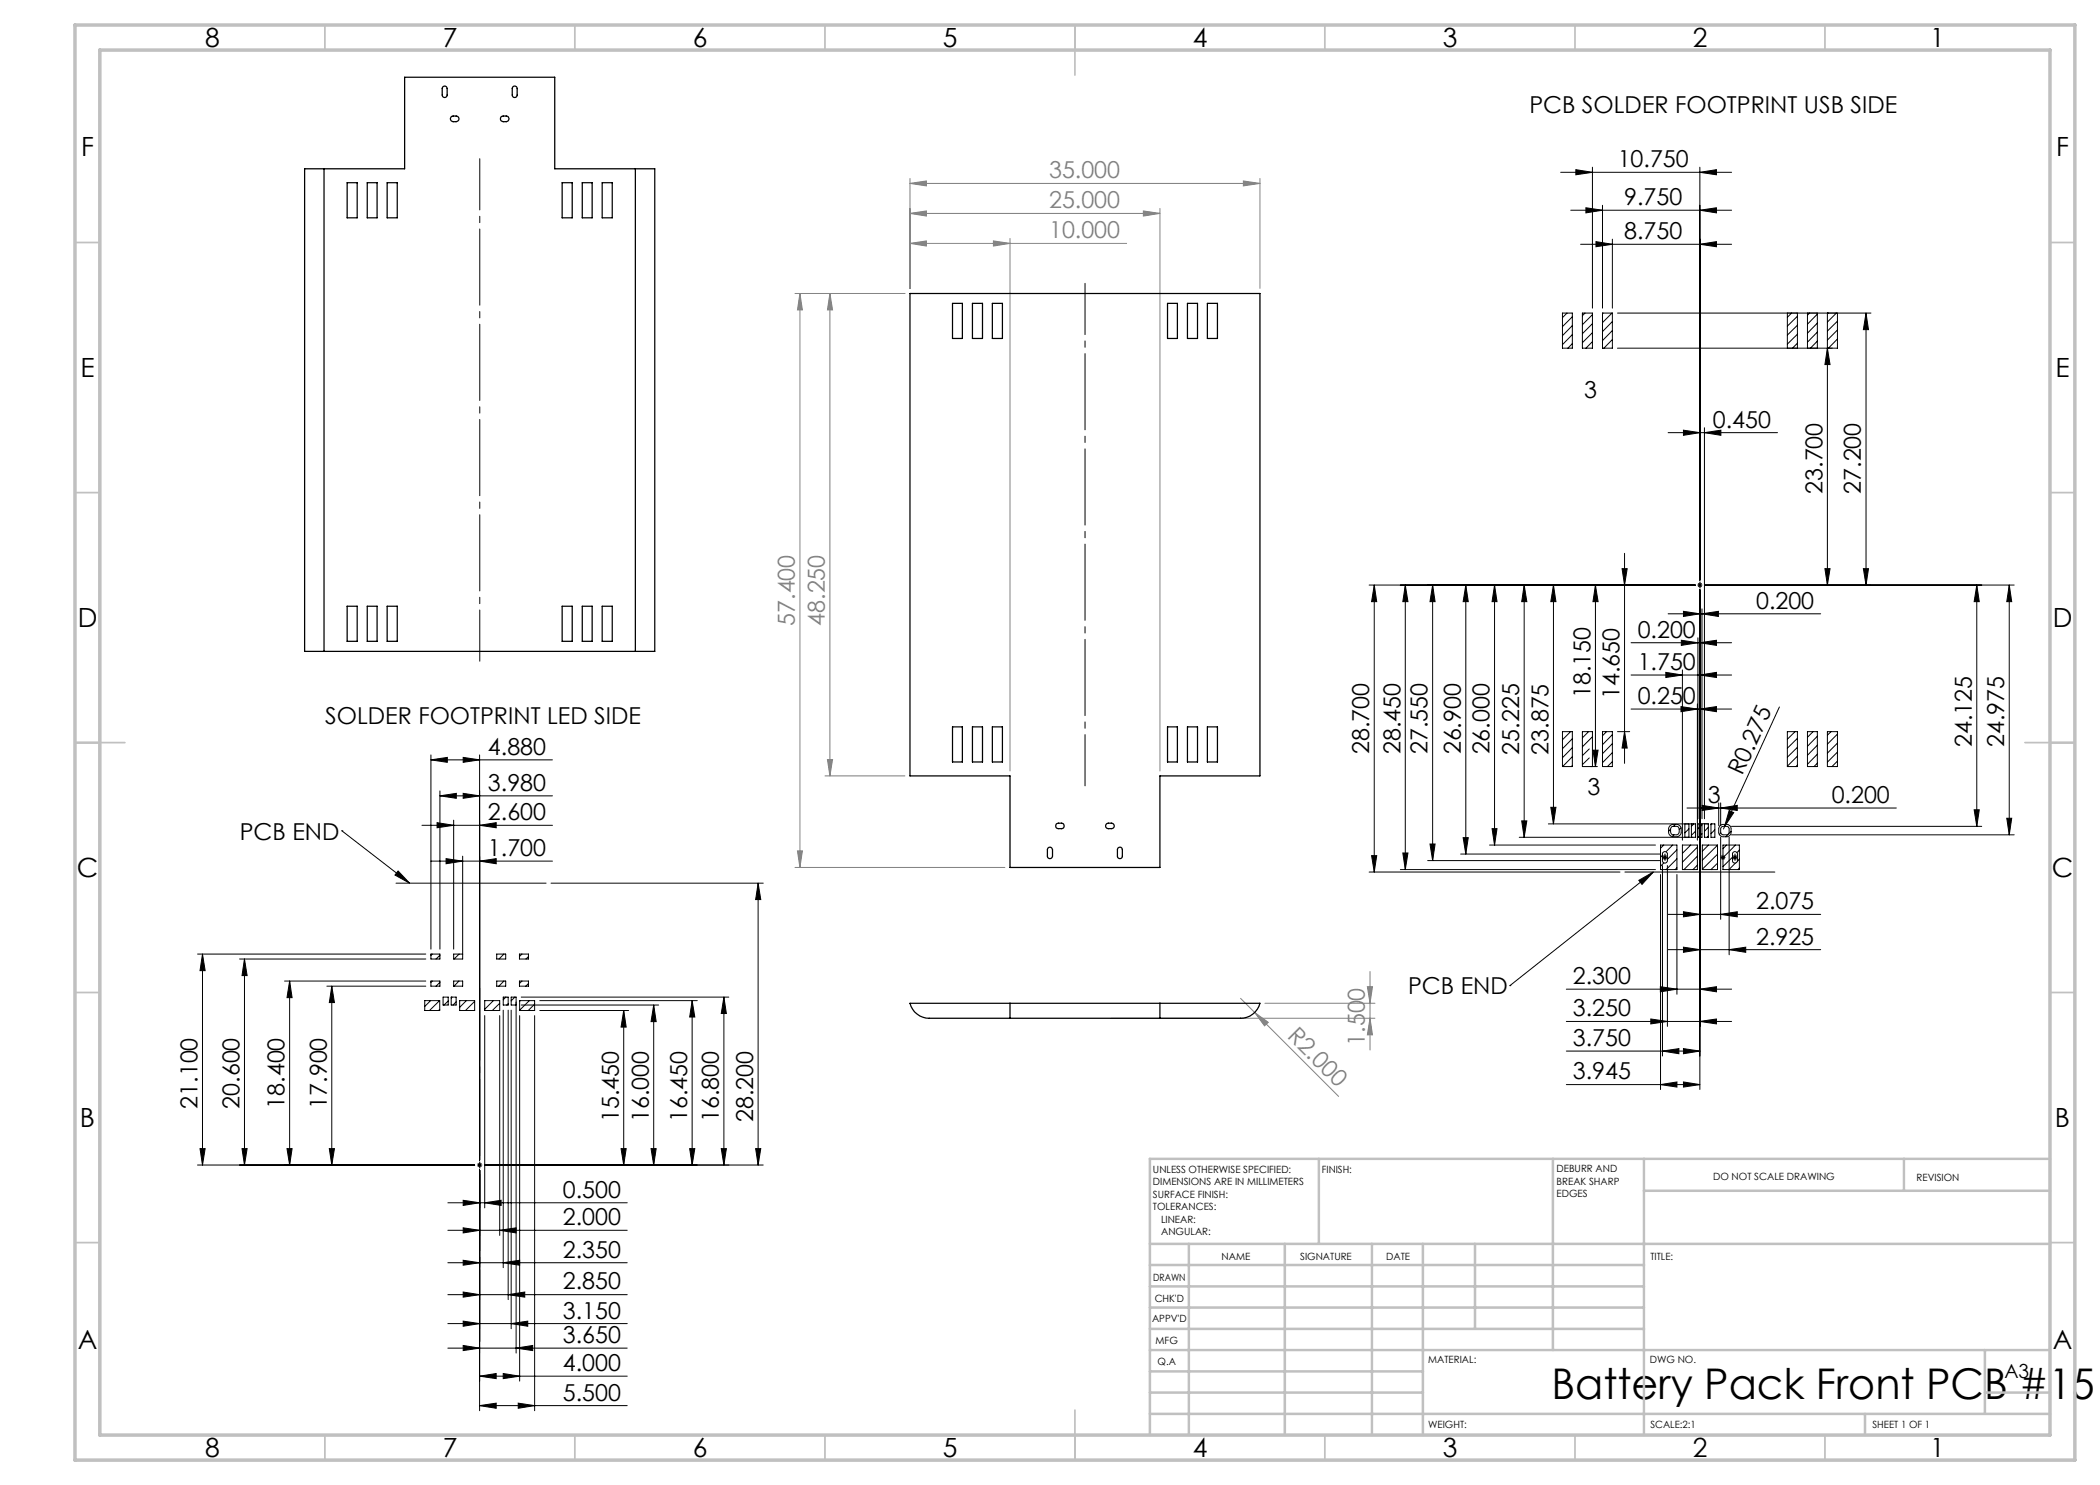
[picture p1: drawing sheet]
<svg xmlns="http://www.w3.org/2000/svg" width="420mm" height="297mm" viewBox="0 0 420 297" stroke-linecap="round" stroke-linejoin="round" font-family="sans-serif">
<g fill="none" stroke="#000" stroke-width=".2">
<path d="M312.1 34.5h34.2M315.2 33.9l3.3 .6-3.3 .5zM318.5 33.4v28.2M340 34.5l3.3-.6v1.1zM340 33.4v82.6M314.1 42h32.2M316.1 48.9h30.2M317.2 41.6l3.3 .4-3.3 .6zM319.2 48.3l3.3 .6-3.3 .5zM320.5 41.1v20.5M322.5 47.8v13.8M340 48.9l3.3-.6v1.1z"/>
<path d="M340 42l3.3-.4v1zM312.5 62.6h2v7h-2zM313.4 62.6l-.9 .9M314.5 63.4l-2 1.9M314.5 65.1l-2 2M314.5 66.9l-2 2M314.5 68.7l-.9 .9M316.5 62.6h2v7h-2zM317 62.6l-.5 .5M318.5 64.7l-2 2M318.5 66.5l-2 2M318.5 62.9l-2 2"/>
<path d="M318.5 68.3l-1.3 1.3M320.5 62.6h2v7h-2zM320.6 62.6l-.1 .1M322.4 62.6l-1.9 1.9M322.5 64.3l-2 2M322.5 66.1l-2 2M322.5 67.9l-1.7 1.7M323.5 62.6h50.7M357.5 62.6v7M358.3 62.6l-.8 .9M359.5 62.6v7M359.5 63.2l-2 2"/>
<path d="M359.5 65l-2 2M359.5 66.8l-2 2M359.5 68.6l-1 1M361.5 62.6v7M361.9 62.6l-.4 .4M363.5 62.6v7M363.5 62.8l-2 2M363.5 64.6l-2 2M363.5 66.4l-2 2M363.5 68.2l-1.4 1.4M365.5 62.6h.1M365.5 62.6v54.4"/>
<path d="M365.5 69.6l.5 3.3h-1zM367.3 62.6l-1.8 1.8M367.5 62.6v7h-44M367.5 64.2l-2 2M367.5 66l-2 2M367.5 67.8l-1.8 1.8M373.2 62.6v54.4M373.2 62.6l.5 3.3h-1zM333.6 86.5h21.9M336.7 86l3.3 .5-3.3 .6zM340.9 86.5l3.3-.5v1.1zM340.9 85.5v78.3"/>
<path d="M273.8 117h65.2M274.8 117l.5 3.3h-1zM274.8 117v57.4M281.1 117l.5 3.3h-1zM281.1 117v56.9M286.5 117l.5 3.3h-1zM286.5 117v55.1M293.2 117l.5 3.3h-1.1zM293.2 117v53.8M298.9 117l.5 3.3h-1zM298.9 117v52M304.8 117l.6 3.3h-1.1z"/>
<path d="M304.8 117v50.5M310.7 117l.5 3.3h-1zM310.7 117v47.8M319.1 117l.5 3.3h-1zM319.1 117v36.3M324.4 113.7h1l-.5 3.3zM324.9 110.7v42M339.5 117h1M339.6 116.7l.7 .7M340 116.5v1M340 118v99.9M340.3 116.7l-.7 .7"/>
<path d="M341 117h61.8M365 113.7h1l-.5 3.3zM372.7 113.7h1l-.5 3.3zM395.4 117l.5 3.3h-1.1zM395.4 117v48.3M401.8 117l.5 3.3h-.9zM401.8 117v50M326.2 128.5h20.1M326.2 135h20.1M333.2 134.5l3.3 .5-3.3 .5zM333.6 122.8h30.5M336.3 128.1l3.3 .4-3.3 .6z"/>
<path d="M336.5 134v34M336.7 122.3l3.3 .5-3.3 .5zM339.6 127.6v36.2M340 128.5l3.3-.4v1zM340 135l3.3-.5v1zM340.4 122.8l3.3-.5v1zM340.4 121.8v42M86.2 152l3.3-.5v1zM86.2 151v38.8M86.2 152h24.3M88 159.2l3.3-.5v1zM88 158.2v31.6"/>
<path d="M88 159.2h22.5M92.6 158.7l3.3 .5-3.3 .5zM92.6 151.5l3.3 .5-3.3 .5zM95.9 151v81M312.5 146.3h2v7h-2zM314.1 146.3l-1.6 1.7M314.5 147.7l-2 2.1M314.5 149.5l-2 2M314.5 151.3l-2 2M314.5 153.1l-.2 .2M317.7 146.3l-1.2 1.3M317.9 149.8l-1.4 1.3"/>
<path d="M317.9 151.6l-1.4 1.3M318.5 147.4l-2 2M318.6 150h1l-.5 3.3zM319.5 153.3h-3v-7h2v7M320.5 146.3h2v7h-2zM321.3 146.3l-.8 .8M322.5 146.9l-2 2M322.5 148.7l-2 2M322.5 150.5l-2 2M322.5 152.3l-1 1M323.5 146.3h2.4M324.9 146.3l.5 3.3h-1z"/>
<path d="M326.2 141.8h20.1M336.2 141.3l3.3 .5-3.3 .5zM339.5 140.8v27.2M340 141.8l3.3-.5v1zM355.9 141.4l-11 23.9M357.5 146.3h2v7h-2zM359 146.3l-1.5 1.5M359.5 151.2l-2 2M359.5 153l-.3 .3M359.5 147.7l-2 1.9M359.5 149.5l-2 1.9M361.5 146.3h2v7h-2z"/>
<path d="M362.6 146.3l-1.1 1.2M363.5 152.6l-.7 .7M363.5 147.2l-2 2.1M363.5 149l-2 2.1M363.5 150.8l-2 2.1M365.5 146.3h2v7h-2zM366.2 146.3l-.7 .7M367.5 150.4l-2 2M367.5 152.2l-1.1 1.1M367.5 146.8l-2 2M367.5 148.6l-2 2M68.4 166.2h.1"/>
<path d="M68.4 166.2l13.5 10.4M79.2 176.6h30M79.6 174.2l2.3 2.4-2.9-1.6zM84.4 165.1h26.1M86.2 172.2h24.3M87.4 164.5l3.3 .6-3.3 .5zM89.2 171.7l3.3 .5-3.3 .6zM90.7 164v25.8M92.5 171.2v20.6h-1.8v-1h1.8M95.9 172.2l3.3-.5v1.1zM95.9 165.1l3.3-.6v1.1zM110.2 176.6h42.4"/>
<path d="M151.6 176.6v56.4M151.6 176.6l.6 3.3h-1.1zM273.8 174.4h50.2M274.3 171.1h1l-.5 3.3zM280.1 173.9h51M280.6 170.6h1l-.5 3.3zM285.5 172.1h46.5M286 168.8h1l-.5 3.3zM292.1 170.8h39.9M292.6 167.5h1.1l-.5 3.3zM297.9 169h33.2M298.4 165.7h1l-.5 3.3z"/>
<path d="M304.3 164.2h1.1l-.6 3.3zM309.7 164.8h29.4v2.7h-35.3M310.2 161.5h1l-.5 3.3zM325 174.4h30M327.8 176.1l2.9-1.7-2.3 2.5zM330.7 174.4l-28.7 22.7M332.1 169h3.3v4.9h-3.3zM332.1 174.9v43M332.5 171.5h1M332.5 171.1l-.4 .3M332.5 173.1v38.1M332.6 170.5a.51 .51 0 0 1 .5-.1 .51 .51 0 0 1 .4 .4v1.3a.49 .49 0 0 1-.5 .5 .49 .49 0 0 1-.5-.5z"/>
<path d="M332.6 171.1l.7 .7M332.7 169l-.6 .6M332.8 172.6l-.7 .6M333 171v1M333.3 171.1l-.7 .7M333.5 173.1v32.2M334 165.1l.5-.2h.8a.9 .9 0 0 1 .9 .9v.6a.96 .96 0 0 1-.9 1h-.6a.96 .96 0 0 1-1-1v-.7zM334.1 165.8l-.4 .4M334.3 165.4l1-.1a.54 .54 0 0 1 .5 .5v.6l-.2 .5-1 .1-.4-.3-.1-.3v-.6zM334.5 169l-1.3 1.4M334.8 167l-.4 .3M335.1 164.9l-.4 .4"/>
<path d="M335.4 171.8l-2.2 2.1M335.4 173.6l-.4 .3M335.4 170l-1.9 1.9M335.4 174.9v24M336.2 165.6l-.4 .3M336.5 169h3v4.9h-3zM337 164.8v2.7M337.4 161.6h41.9M337.8 164.8v2.7M337.8 165.8l-.8 .8M338.1 169l-1.6 1.7M338.3 164.8v2.7"/>
<path d="M338.8 164.8l-.5 .5M339.1 166.3l-.8 .8M339.5 171.2l-2.7 2.7M339.5 169.4l-3 3M339.5 173l-.9 .9M339.6 164.8h.8v2.7h-.8zM340.4 165l-.8 .8M340.4 166.8l-.7 .7M340.4 161.1l3.3 .5-3.3 .5zM340.5 169h3v4.9h-3zM340.9 164.8h.8v2.7h-.8zM341.7 167.2l-.2 .3"/>
<path d="M341.7 165.4l-.8 .9M341.7 169l-1.2 1.2M342.2 164.8h.8v2.7h-.8zM342.4 164.8l-.2 .2M343 165.9l-.8 .9M343.5 169l-3 3M343.5 170.8l-3 3M343.5 172.6l-1.3 1.3M343.7 160.6v4.5M344 165.1l.5-.2h.8a.85 .85 0 0 1 .9 .9v.6a.9 .9 0 0 1-.9 1h-.6a.91 .91 0 0 1-1-1v-.7zM344.1 171.5h1M344.1 161.6l3.4-.5v1z"/>
<path d="M344.1 160.6v4.5M344.1 167.4v16.5M344.2 166.6l-.3 .3M344.2 171.1l.7 .7M344.6 169h3.3v4.9h-3.3zM344.9 165.3l-.2 .5M344.9 171.1l-.7 .7M345.3 169l-.7 .8M345.8 162.1l.9 .4-1.8 2.8zM345.8 167.4v23.6M346.2 166.3l-1 1.1M346.3 167h56.5"/>
<path d="M346.3 165.3h50M346.5 171.5h1M346.5 171.4l-1.9 1.9M346.6 170.5a.51 .51 0 0 1 .5-.1 .51 .51 0 0 1 .4 .4v1.3a.49 .49 0 0 1-.5 .5 .49 .49 0 0 1-.5-.5zM346.6 171.1l.7 .7M347 171v1M347.1 169l-2.5 2.6M347.1 172.6l-1.3 1.3M347.3 171.1l-.7 .7M347.9 170l-.5 .5M347.9 171.8l-.4 .5M347.9 173.6l-.3 .3"/>
<path d="M394.8 162h1.1l-.5 3.3zM401.4 163.7h.9l-.5 3.3zM39.5 190.8h45.7M40.5 190.8v42.2M40.5 190.8l.5 3.3h-1zM47.9 191.8h37.3M48.9 191.8v41.2M48.9 191.8l.5 3.3h-1zM56.9 196.2h28.3M57.9 196.2v36.8M57.9 196.2l.5 3.3h-1zM65.4 197.2h19.8"/>
<path d="M66.4 197.2v35.8M66.4 197.2l.5 3.3h-1zM86.2 190.8h1.8v1h-1.8zM86.2 196.2h1.8v1h-1.8zM86.4 196.2l-.2 .3M86.4 190.8l-.2 .3M88 196.5l-.8 .7M88 191.1l-.8 .7M88.6 199.4h1v1.6h-1zM90.2 199.4h1v1.6h-1zM90.4 199.4l-.2 .2M90.7 196.2h1.8v1h-1.8z"/>
<path d="M91.8 196.2l-1 1M91.8 190.8l-1 1M99.3 190.8h1.8v1h-1.8zM99.3 196.2h1.8v1h-1.8zM100.6 199.4h1v1.6h-1zM100.8 196.2l-1 1M100.8 190.8l-1 1M101.2 199.4l-.6 .6M103 199.4l-.8 .8M103.9 190.8h1.8v1h-1.8zM103.9 196.2h1.8v1h-1.8zM104.2 199.4h41.6"/>
<path d="M104.4 190.8l-.5 .5M104.4 196.2l-.5 .5M105.7 191.3l-.5 .5M105.7 196.7l-.5 .5M144.8 199.4l.5 3.3h-1zM144.8 199.4v33.6M302 197.1h.1M313.3 197.8h33M332.1 197.3l3.3 .5-3.3 .6zM333.6 182.9h30.5M333.6 189.9h30.5M336.7 182.3l3.3 .6-3.3 .5z"/>
<path d="M336.7 189.4l3.3 .5-3.3 .6zM340 197.8l3.3-.5v1.1zM344.1 182.9l3.4-.6v1.1zM345.8 189.9l3.3-.5v1.1zM84.9 200.1h3v2h-3zM86.1 200.1l-1.2 1.2M87.9 200.1l-2 2M87.9 201.9l-.2 .2M89.6 200.2l-.8 .8M91.2 200.4l-.6 .6M91.9 200.1h3v2h-3zM93.3 200.1l-1.4 1.4"/>
<path d="M94.9 200.3l-1.8 1.8M94.9 202.1h.1M96.9 200.1h3v2h-3zM96.9 203.1v38.5M98.7 200.1l-1.8 1.8M99.9 200.7l-1.4 1.4M99.9 203.1v44M100.6 202v51.5M101.6 200.8l-.2 .2M101.6 202v57.9M102.2 202v63.7M103.2 201h-1v-1.6h1v71.2"/>
<path d="M103.2 200.9v.1M103.9 200.1h3v2h-3zM103.9 203.1v73.1M104.1 200.1l-.2 .1M104.2 201h27.5M105.9 200.1l-2 1.9M106.9 200.8l-1.2 1.3M106.9 203.1v79M108 202.1h17.7M108 200.1h31.5M124.7 202.1v30.9M124.7 202.1l.5 3.3h-1z"/>
<path d="M130.7 201l.5 3.3h-1zM130.7 201v32M138.4 200.1v32.9M138.4 200.1l.6 3.3h-1.1zM313.3 204.3h33M313.3 210.2h26.7M313.3 216.9h26.7M330.2 203.8l3.3 .5-3.3 .5zM332.1 216.9l3.3-.5v1zM332.5 210.2l3.3-.5v1zM336.7 209.7l3.3 .5-3.3 .5zM336.7 216.4l3.3 .5-3.3 .5z"/>
<path d="M340 204.3l3.3-.5v1zM39.5 233h55.4M40 229.7h1l-.5 3.3zM48.4 229.7h1l-.5 3.3zM57.4 229.7h1l-.5 3.3zM65.9 229.7h1l-.5 3.3zM95.4 233h1M95.6 232.7l.7 .7M95.9 232.5v1M95.9 234v48.1M96.3 232.7l-.7 .7M124.2 229.7h1l-.5 3.3z"/>
<path d="M130.2 229.7h1l-.5 3.3zM137.9 229.7h1.1l-.6 3.3zM144.3 229.7h1l-.5 3.3zM151.1 229.7h1.1l-.6 3.3zM152.6 233h-55.7M89.6 258.9h35.8M89.6 246.1h35.8M89.6 252.6h35.8M89.6 240.6h35.8M92.6 258.4l3.3 .5-3.3 .5zM92.6 245.6l3.3 .5-3.3 .5zM92.6 252.1l3.3 .5-3.3 .4z"/>
<path d="M92.6 240.1l3.3 .5-3.3 .5zM96.9 240.6l3.3-.5v1zM99.9 246.1l3.3-.5v1zM100.6 252.6l3.3-.5v.9zM101.6 258.9l3.4-.5v1zM89.6 269.6h35.8M89.6 264.7h35.8M92.6 269.1l3.3 .5-3.3 .5zM92.6 264.2l3.3 .5-3.3 .6zM95.9 275.2l3.3-.5v1zM95.9 275.2h29.5M100.6 274.7l3.3 .5-3.3 .5z"/>
<path d="M102.2 264.7l3.4-.5v1.1zM103.2 269.6l3.3-.5v1zM95.9 281.1l3.3-.5v1.1zM95.9 281.1h29.5M103.6 280.6l3.3 .5-3.3 .6z"/>
<circle cx="345" cy="166.2" r=".93"/>
</g>
<g fill="none" stroke="#808080" stroke-width=".2">
<path d="M182 36.7l3.3-.5v1zM182 35.7v22M182 36.7h70M248.7 36.2l3.3 .5-3.3 .5zM252 35.7v22M159 58.7h22M160 58.7l.5 3.3h-1zM160 58.7v114.8M166 58.7l.5 3.3h-1zM166 58.7v96.5M182 48.7l3.3-.5v1zM182 42.7l3.3-.5v1z"/>
<path d="M182 48.7h43.3M182 42.7h50M198.7 48.2l3.3 .5-3.3 .5zM202 47.7v106.5M228.7 42.2l3.3 .5-3.3 .5zM232 41.7v112.5M165 155.2h16M165.5 151.9h1l-.5 3.3zM159 173.5h42M159.5 170.2h1l-.5 3.3zM248.1 199.7l19.6 19.6M273.5 197.3h1l-.5 3.4z"/>
<path d="M274 194.3v15.7M222.1 203.7h52.9M250.9 202.5l2.7 2-.7 .7zM253 200.7h22M274 203.7l.5 3.3h-1z"/>
</g>
<path d="M96 132.2v-100.5M217 157.2v-100.5" fill="none" stroke="#000" stroke-width=".2" stroke-dasharray="15.2 1.3 1.3 1.3" stroke-dashoffset="5"/>
<path d="M340 100.6v32.8" fill="none" stroke="#000" stroke-width=".2" stroke-dasharray="15.2 1.3 1.3 1.3" stroke-dashoffset=".7"/>
<path d="M333 172.1v-1.3M340.4 164.8h1.3M347 172.1v-1.3" fill="none" stroke="#000" stroke-width=".2" stroke-dasharray="15.2 1.3 1.3 1.3"/>
<path d="M96 268.3v-70.6" fill="none" stroke="#000" stroke-width=".2" stroke-dasharray="15.2 1.3 1.3 1.3" stroke-dashoffset=".9"/>
<g fill="none" stroke="#c0c0c0" stroke-width=".35">
<path d="M65 5v5M115 5v5M165 5v5M215 5v10M265 5v5M315 5v5M365 5v5M15 48.5h5M410 48.5h5M15 98.5h5M410 98.5h5M15 148.5h10"/>
<path d="M405 148.5h10M15 198.5h5M410 198.5h5M15 248.5h5M410 248.5h5M65 287v5M115 287v5M165 287v5M215 282v10M265 287v5M315 287v5M365 287v5"/>
</g>
<g fill="none" stroke="#c0c0c0" stroke-width=".5">
<path d="M263.8 231.8v17M310.6 231.8v38.2M328.8 231.8v55.2M328.8 238.2h81.2M380.8 231.8v6.4M410 231.8h-180v55.2M230 248.8h180M230 257.3h98.8M230 253h98.8M237.8 248.8v38.2M257 248.8v38.2M274.4 248.8v38.2"/>
<path d="M284.6 248.8v38.2M295 248.8v17M230 265.8h98.8M230 261.5h98.8M230 278.5h54.6M230 274.3h54.6M230 270h180M397 278.5h13M397 270v12.8M230 282.8h180M373 282.8v4.2"/>
</g>
<path d="M15 5h400v287h-400zM20 10h390v277h-390z" fill="none" stroke="#c0c0c0" stroke-width=".7"/>
<g fill="#000">
<path d="M345.8 162.1l.9 .4-1.8 2.8z"/>
<path d="M340 48.9l3.3-.6v1.1zM319.2 48.3l3.3 .6-3.3 .5zM340 42l3.3-.4v1zM317.2 41.6l3.3 .4-3.3 .6zM340 34.5l3.3-.6v1.1zM315.2 33.9l3.3 .6-3.3 .5zM340 128.5l3.3-.4v1zM336.3 128.1l3.3 .4-3.3 .6zM340 204.3l3.3-.5v1zM330.2 203.8l3.3 .5-3.3 .5zM336.7 209.7l3.3 .5-3.3 .5zM332.5 210.2l3.3-.5v1zM340 197.8l3.3-.5v1.1zM332.1 197.3l3.3 .5-3.3 .6zM336.7 216.4l3.3 .5-3.3 .5zM332.1 216.9l3.3-.5v1zM340 135l3.3-.5v1zM333.2 134.5l3.3 .5-3.3 .5zM340 141.8l3.3-.5v1zM336.2 141.3l3.3 .5-3.3 .5zM95.9 172.2l3.3-.5v1.1zM89.2 171.7l3.3 .5-3.3 .6zM95.9 165.1l3.3-.6v1.1zM87.4 164.5l3.3 .6-3.3 .5zM92.6 158.7l3.3 .5-3.3 .5zM88 159.2l3.3-.5v1zM92.6 151.5l3.3 .5-3.3 .5zM86.2 152l3.3-.5v1zM103.2 269.6l3.3-.5v1zM92.6 269.1l3.3 .5-3.3 .5z"/>
<path d="M310.7 117l.5 3.3h-1zM310.2 161.5h1l-.5 3.3zM304.8 117l.6 3.3h-1.1zM304.3 164.2h1.1l-.6 3.3zM319.1 117l.5 3.3h-1zM318.6 150h1l-.5 3.3zM401.8 117l.5 3.3h-.9zM401.4 163.7h.9l-.5 3.3zM395.4 117l.5 3.3h-1.1zM394.8 162h1.1l-.5 3.3zM274.8 117l.5 3.3h-1zM274.3 171.1h1l-.5 3.3zM286.5 117l.5 3.3h-1zM286 168.8h1l-.5 3.3zM293.2 117l.5 3.3h-1.1zM292.6 167.5h1.1l-.5 3.3zM298.9 117l.5 3.3h-1zM298.4 165.7h1l-.5 3.3zM281.1 117l.5 3.3h-1zM280.6 170.6h1l-.5 3.3z"/>
<path d="M324.4 113.7h1l-.5 3.3zM324.9 146.3l.5 3.3h-1z"/>
<path d="M365 113.7h1l-.5 3.3zM365.5 69.6l.5 3.3h-1zM130.2 229.7h1l-.5 3.3zM130.7 201l.5 3.3h-1z"/>
<path d="M372.7 113.7h1l-.5 3.3zM373.2 62.6l.5 3.3h-1zM151.1 229.7h1.1l-.6 3.3zM151.6 176.6l.6 3.3h-1.1zM40 229.7h1l-.5 3.3zM40.5 190.8l.5 3.3h-1zM48.4 229.7h1l-.5 3.3zM48.9 191.8l.5 3.3h-1zM65.9 229.7h1l-.5 3.3zM66.4 197.2l.5 3.3h-1zM57.4 229.7h1l-.5 3.3zM57.9 196.2l.5 3.3h-1zM137.9 229.7h1.1l-.6 3.3zM138.4 200.1l.6 3.3h-1.1zM124.2 229.7h1l-.5 3.3zM124.7 202.1l.5 3.3h-1z"/>
<path d="M336.7 122.3l3.3 .5-3.3 .5zM340.4 122.8l3.3-.5v1zM336.7 86l3.3 .5-3.3 .6zM340.9 86.5l3.3-.5v1.1zM336.7 182.3l3.3 .6-3.3 .5zM344.1 182.9l3.4-.6v1.1zM336.7 189.4l3.3 .5-3.3 .6zM345.8 189.9l3.3-.5v1.1zM340.4 161.1l3.3 .5-3.3 .5zM344.1 161.6l3.4-.5v1zM92.6 264.2l3.3 .5-3.3 .6zM102.2 264.7l3.4-.5v1.1zM92.6 258.4l3.3 .5-3.3 .5zM101.6 258.9l3.4-.5v1zM95.9 275.2l3.3-.5v1zM100.6 274.7l3.3 .5-3.3 .5zM95.9 281.1l3.3-.5v1.1zM103.6 280.6l3.3 .5-3.3 .6zM92.6 245.6l3.3 .5-3.3 .5zM99.9 246.1l3.3-.5v1zM92.6 252.1l3.3 .5-3.3 .4zM100.6 252.6l3.3-.5v.9zM92.6 240.1l3.3 .5-3.3 .5zM96.9 240.6l3.3-.5v1z"/>
<path d="M327.8 176.1l2.9-1.7-2.3 2.5zM79.6 174.2l2.3 2.4-2.9-1.6z"/>
<path d="M144.3 229.7h1l-.5 3.3zM144.8 199.4l.5 3.3h-1z"/>
</g>
<g fill="#808080">
<path d="M250.9 202.5l2.7 2-.7 .7z"/>
<path d="M182 48.7l3.3-.5v1zM198.7 48.2l3.3 .5-3.3 .5zM182 42.7l3.3-.5v1zM228.7 42.2l3.3 .5-3.3 .5zM182 36.7l3.3-.5v1zM248.7 36.2l3.3 .5-3.3 .5z"/>
<path d="M274 203.7l.5 3.3h-1zM273.5 197.3h1l-.5 3.4z"/>
<path d="M166 58.7l.5 3.3h-1zM165.5 151.9h1l-.5 3.3zM160 58.7l.5 3.3h-1zM159.5 170.2h1l-.5 3.3z"/>
</g>
<g fill="none" stroke="#000" stroke-width=".25">
<path d="M88.6 17.4l.5-.2 .3 .3v1.5a.49 .49 0 0 1-.5 .5 .49 .49 0 0 1-.5-.5v-1.3zM102.6 17.4l.1-.2a.51 .51 0 0 1 .7 .5v1.3a.49 .49 0 0 1-.5 .5 .49 .49 0 0 1-.5-.5v-1.3zM64.8 33.8h-3.9v96.5h3.9M64.8 33.8v96.5M64.8 33.8h16.1v-18.4h30v18.4h16.2M69.4 36.5h2v7.1h-2zM73.4 36.5h2v7.1h-2zM77.4 36.5h2v7.1h-2zM90.2 23.4l1-.2a.56 .56 0 0 1 .6 .6 .56 .56 0 0 1-.6 .5h-.8a.57 .57 0 0 1-.2-.9zM100.2 23.4l1-.2a.56 .56 0 0 1 .6 .6 .56 .56 0 0 1-.6 .5h-.6a.59 .59 0 0 1-.5-.3 .59 .59 0 0 1 .1-.6zM112.4 36.5h2v7.1h-2zM116.5 36.5h1.9v7.1h-1.9z"/>
<path d="M120.4 36.5h2v7.1h-2zM127.1 33.8h3.9v96.5h-3.9M127.1 33.8v96.5M182 58.7h70v96.5h-20v18.3h-30v-18.3h-20zM190.5 60.7h2v7h-2zM194.5 60.7h2v7h-2zM198.5 60.7h2v7h-2zM233.5 60.7h2v7h-2zM237.5 60.7h2v7h-2zM241.5 60.7h2v7h-2zM64.8 130.3h62.3M69.4 121.2h2v7.1h-2z"/>
<path d="M73.4 121.2h2v7.1h-2zM77.4 121.2h2v7.1h-2zM112.4 121.2h2v7.1h-2zM116.5 121.2h1.9v7.1h-1.9zM120.4 121.2h2v7.1h-2zM190.5 145.4h2v7h-2zM194.5 145.4h2v7h-2zM198.5 145.4h2v7h-2zM233.5 145.4h2v7h-2zM237.5 145.4h2v7h-2zM241.5 145.4h2v7h-2zM209.6 169.6l.2-.1a.51 .51 0 0 1 .7 .4v1.3a.51 .51 0 0 1-.5 .5 .51 .51 0 0 1-.5-.5v-1.3z"/>
<path d="M211.3 164.8l1-.2a.55 .55 0 0 1 .5 .6 .55 .55 0 0 1-.5 .5h-.6a.56 .56 0 0 1-.5-.3 .56 .56 0 0 1 .1-.6zM221.3 164.8l1-.2a.55 .55 0 0 1 .5 .6 .55 .55 0 0 1-.5 .5h-.6a.54 .54 0 0 1-.6-.3 .54 .54 0 0 1 .2-.6zM223.6 169.6l.2-.1a.48 .48 0 0 1 .7 .4v1.3a.49 .49 0 0 1-.5 .5 .49 .49 0 0 1-.5-.5v-1.3zM182 200.7h70a4 4 0 0 1-3.9 3h-62.3a4 4 0 0 1-3.8-3zM202 200.7v3M232 200.7v3"/>
</g>
<text font-size="8.5" x="310.3" y="279.7">Battery Pack Front PCB #15</text>
<g font-size="5.3">
<text x="41" y="9.5">8</text>
<text x="88.5" y="9.5">7</text>
<text x="138.5" y="9.5">6</text>
<text x="188.5" y="9.5">5</text>
<text x="238.5" y="9.5">4</text>
<text x="288.5" y="9.5">3</text>
<text x="338.5" y="9.5">2</text>
<text x="386" y="9.5">1</text>
<text x="16.2" y="31.3">F</text>
<text x="411.2" y="31.3">F</text>
<text x="16.1" y="75.5">E</text>
<text x="411.1" y="75.5">E</text>
<text x="15.5" y="125.5">D</text>
<text x="410.5" y="125.5">D</text>
<text x="15.4" y="175.5">C</text>
<text x="410.4" y="175.5">C</text>
<text x="16" y="225.5">B</text>
<text x="411" y="225.5">B</text>
<text x="15.5" y="269.8">A</text>
<text x="410.5" y="269.8">A</text>
<text x="41" y="291.5">8</text>
<text x="88.5" y="291.5">7</text>
<text x="138.5" y="291.5">6</text>
<text x="188.5" y="291.5">5</text>
<text x="238.5" y="291.5">4</text>
<text x="288.5" y="291.5">3</text>
<text x="338.5" y="291.5">2</text>
<text x="386" y="291.5">1</text>
</g>
<g font-size="4.7">
<text x="305.9" y="22.6">PCB SOLDER FOOTPRINT USB SIDE</text>
<text x="323.5" y="33.4">10.750</text>
<text x="324.8" y="41">9.750</text>
<text x="324.8" y="47.8">8.750</text>
<text x="316.8" y="79.5">3</text>
<text x="342.6" y="85.5">0.450</text>
<text x="364.5" y="98.8" transform="rotate(-90 364.5 98.8)">23.700</text>
<text x="372.2" y="98.8" transform="rotate(-90 372.2 98.8)">27.200</text>
<text x="351.2" y="121.7">0.200</text>
<text x="327.5" y="127.5">0.200</text>
<text x="327.5" y="134">1.750</text>
<text x="318.1" y="139.7" transform="rotate(-90 318.1 139.7)">18.150</text>
<text x="323.9" y="139.8" transform="rotate(-90 323.9 139.8)">14.650</text>
<text x="327.5" y="140.8">0.250</text>
<text x="65" y="144.9">SOLDER FOOTPRINT LED SIDE</text>
<text x="394.4" y="149.4" transform="rotate(-90 394.4 149.4)">24.125</text>
<text x="400.9" y="149.4" transform="rotate(-90 400.9 149.4)">24.975</text>
<text x="97.6" y="150.9">4.880</text>
<text x="273.8" y="150.8" transform="rotate(-90 273.8 150.8)">28.700</text>
<text x="280.1" y="150.8" transform="rotate(-90 280.1 150.8)">28.450</text>
<text x="285.5" y="150.9" transform="rotate(-90 285.5 150.9)">27.550</text>
<text x="292.2" y="150.9" transform="rotate(-90 292.2 150.9)">26.900</text>
<text x="297.9" y="150.9" transform="rotate(-90 297.9 150.9)">26.000</text>
<text x="303.9" y="150.9" transform="rotate(-90 303.9 150.9)">25.225</text>
<text x="309.7" y="150.9" transform="rotate(-90 309.7 150.9)">23.875</text>
<text x="348.4" y="155.3" transform="rotate(-65 348.4 155.3)">R0.275</text>
<text x="97.6" y="158.1">3.980</text>
<text x="317.5" y="159">3</text>
<text x="341.6" y="160.7">3</text>
<text x="366.3" y="160.6">0.200</text>
<text x="48" y="167.9">PCB END</text>
<text x="97.6" y="164">2.600</text>
<text x="97.6" y="171.2">1.700</text>
<text x="351.2" y="181.8">2.075</text>
<text x="351.2" y="188.9">2.925</text>
<text x="314.6" y="196.8">2.300</text>
<text x="281.6" y="198.8">PCB END</text>
<text x="314.6" y="203.3">3.250</text>
<text x="314.6" y="209.2">3.750</text>
<text x="314.6" y="215.9">3.945</text>
<text x="39.5" y="221.7" transform="rotate(-90 39.5 221.7)">21.100</text>
<text x="47.9" y="221.7" transform="rotate(-90 47.9 221.7)">20.600</text>
<text x="56.9" y="221.7" transform="rotate(-90 56.9 221.7)">18.400</text>
<text x="65.4" y="221.7" transform="rotate(-90 65.4 221.7)">17.900</text>
<text x="123.7" y="224.4" transform="rotate(-90 123.7 224.4)">15.450</text>
<text x="129.7" y="224.4" transform="rotate(-90 129.7 224.4)">16.000</text>
<text x="137.4" y="224.4" transform="rotate(-90 137.4 224.4)">16.450</text>
<text x="143.8" y="224.4" transform="rotate(-90 143.8 224.4)">16.800</text>
<text x="150.6" y="224.4" transform="rotate(-90 150.6 224.4)">28.200</text>
<text x="112.6" y="239.5">0.500</text>
<text x="112.6" y="245">2.000</text>
<text x="112.6" y="251.5">2.350</text>
<text x="112.6" y="257.9">2.850</text>
<text x="112.6" y="263.7">3.150</text>
<text x="112.6" y="268.6">3.650</text>
<text x="112.6" y="274.2">4.000</text>
<text x="112.6" y="280.1">5.500</text>
</g>
<g font-size="4.7" fill="#808080">
<text x="209.8" y="35.7">35.000</text>
<text x="209.8" y="41.7">25.000</text>
<text x="209.8" y="47.7">10.000</text>
<text x="159" y="125.2" transform="rotate(-90 159 125.2)">57.400</text>
<text x="165" y="125.2" transform="rotate(-90 165 125.2)">48.250</text>
<text x="257.3" y="207.4" transform="rotate(45 257.3 207.4)">R2.000</text>
<text x="273" y="209.2" transform="rotate(-90 273 209.2)">1.500</text>
</g>
<text font-size="3.9" x="400.9" y="275.5">A3</text>
<g font-size="2">
<text x="230.6" y="234.6">UNLESS OTHERWISE SPECIFIED:</text>
<text x="230.6" y="237.1">DIMENSIONS ARE IN MILLIMETERS</text>
<text x="230.6" y="239.6">SURFACE FINISH:</text>
<text x="264.4" y="234.6">FINISH:</text>
<text x="311.3" y="234.5">DEBURR AND</text>
<text x="311.3" y="237">BREAK SHARP</text>
<text x="311.3" y="239.5">EDGES</text>
<text x="342.6" y="236">DO NOT SCALE DRAWING</text>
<text x="383.3" y="236.2">REVISION</text>
<text x="230.6" y="242.1">TOLERANCES:</text>
<text x="232.2" y="244.6">LINEAR:</text>
<text x="232.2" y="247.1">ANGULAR:</text>
<text x="244.3" y="252">NAME</text>
<text x="260" y="251.9">SIGNATURE</text>
<text x="277.2" y="251.9">DATE</text>
<text x="330.1" y="251.9">TITLE:</text>
<text x="230.6" y="256.1">DRAWN</text>
<text x="230.9" y="260.3">CHK'D</text>
<text x="230.4" y="264.4">APPV'D</text>
<text x="231.1" y="268.8">MFG</text>
<text x="231.5" y="273">Q.A</text>
<text x="285.6" y="272.5">MATERIAL:</text>
<text x="330" y="272.5">DWG NO.</text>
<text x="285.6" y="285.5">WEIGHT:</text>
<text x="330.1" y="285.6">SCALE:2:1</text>
<text x="374.5" y="285.6">SHEET 1 OF 1</text>
</g>
</svg>
